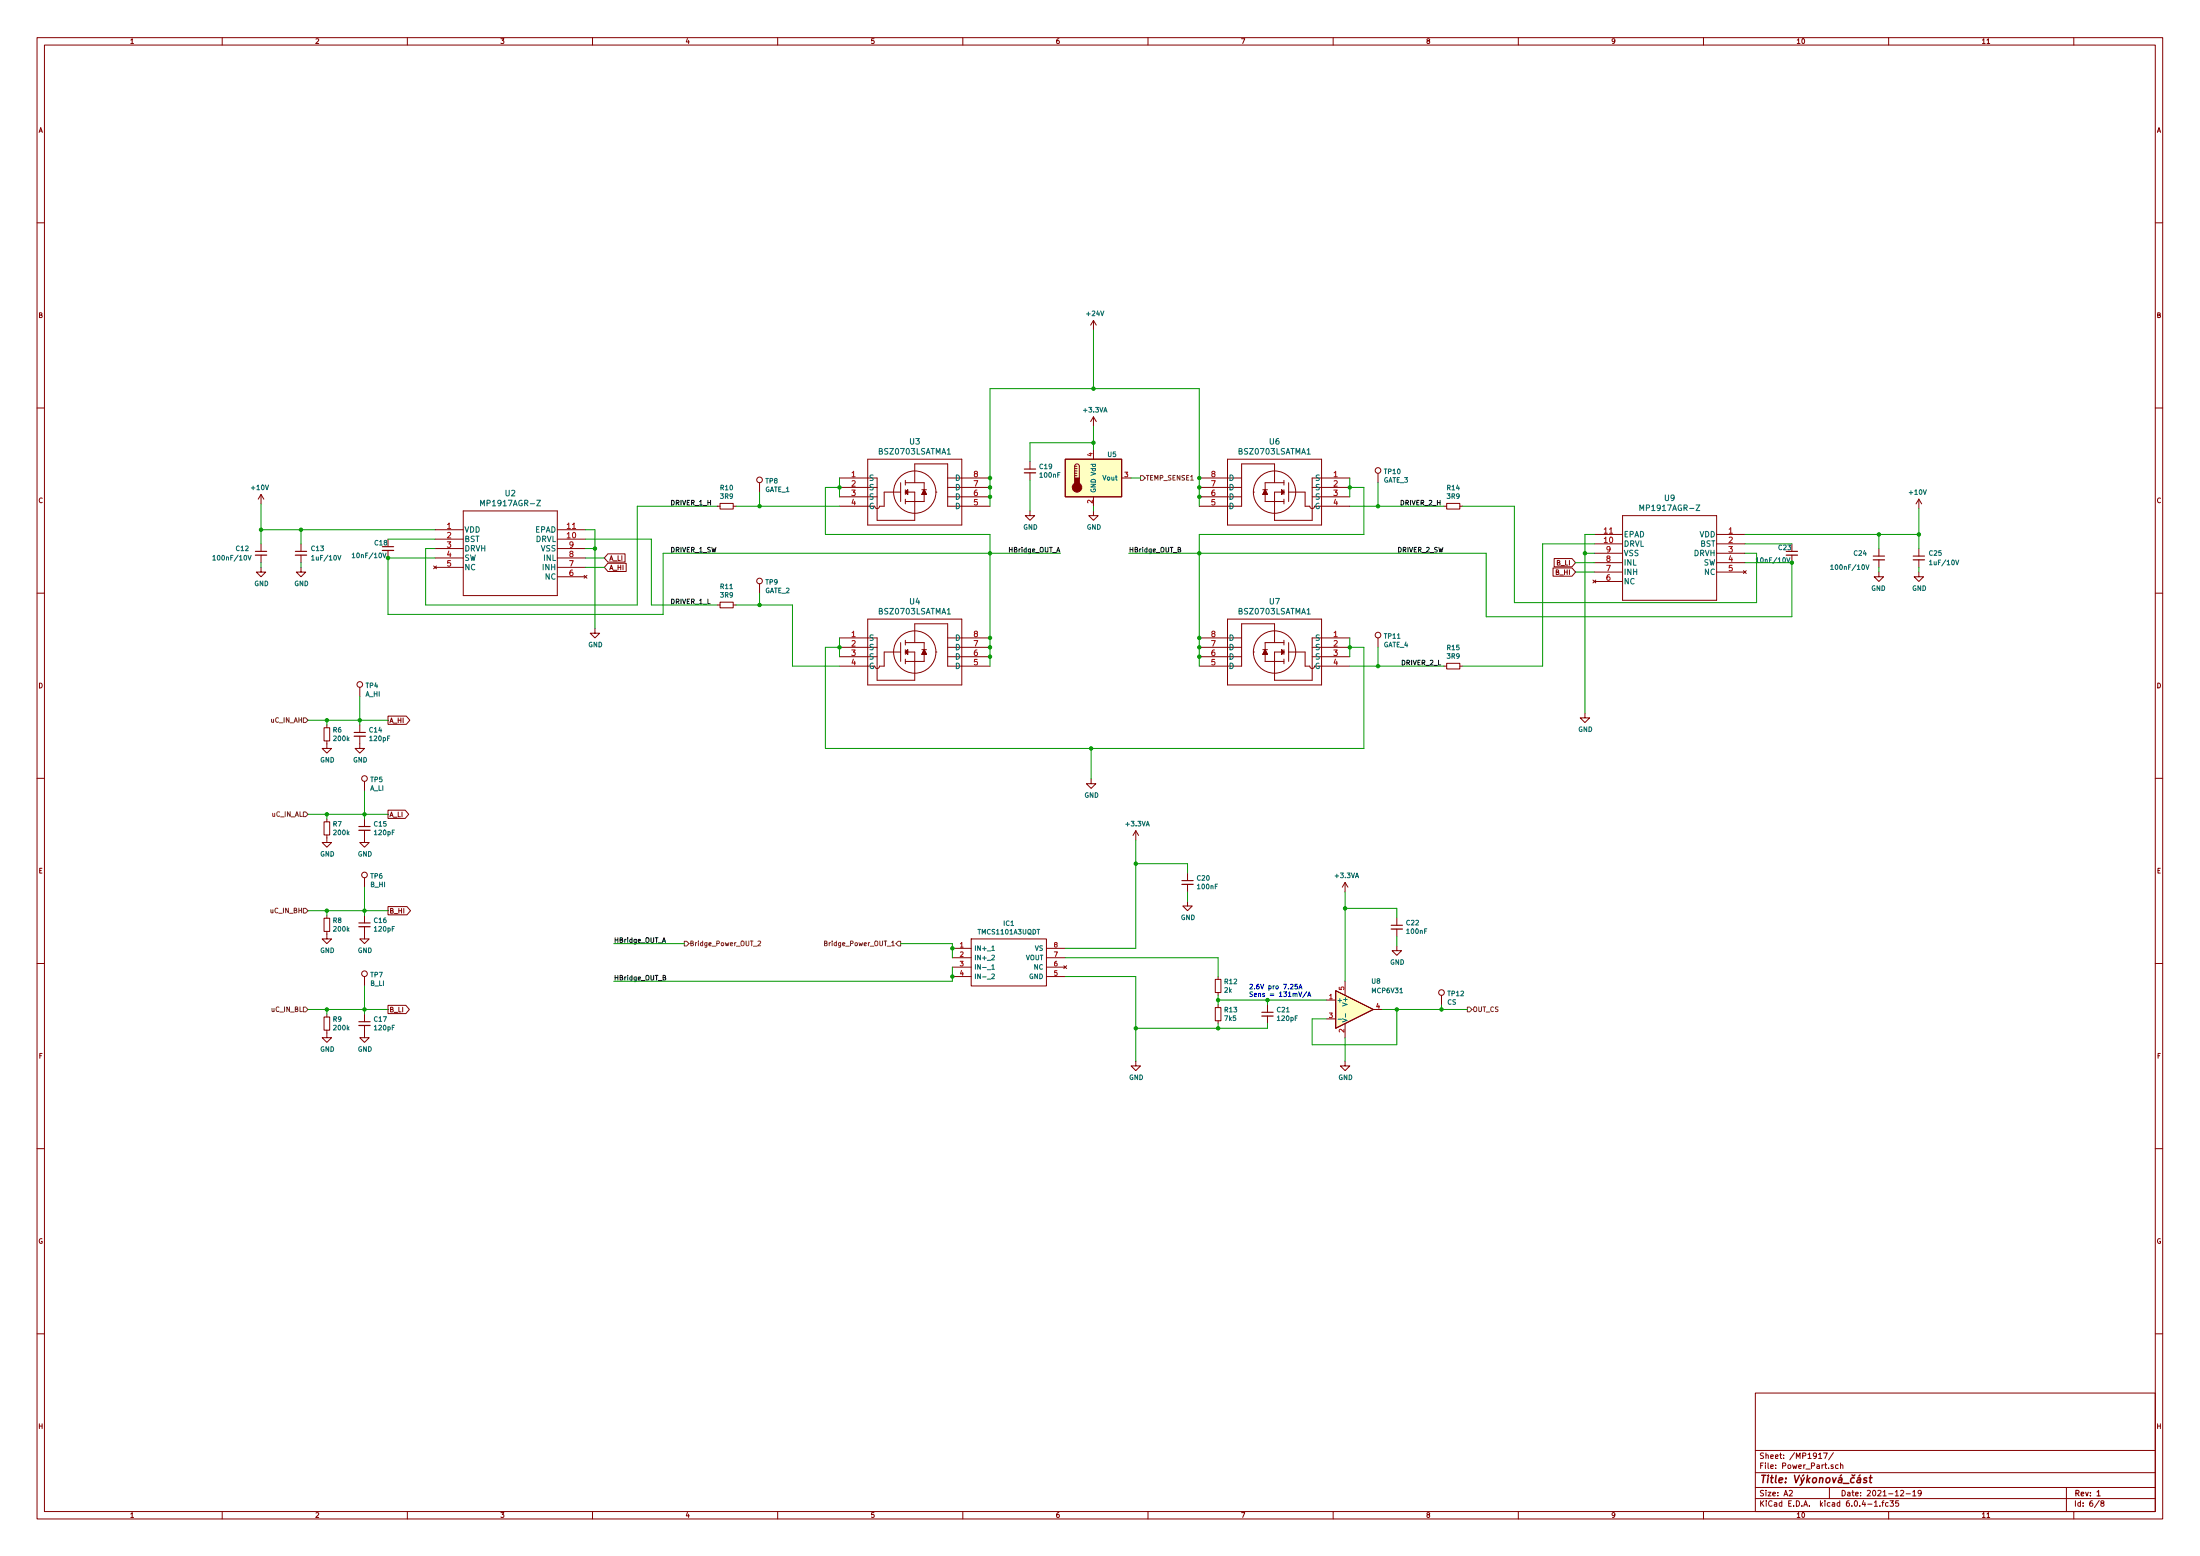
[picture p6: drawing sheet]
<svg xmlns="http://www.w3.org/2000/svg" width="594mm" height="420mm" viewBox="0 0 594 420" stroke-linecap="round" stroke-linejoin="round" font-family="sans-serif">
<g fill="none" stroke="#840000" stroke-width=".27">
<path d="M10 10.2h574v400h-574zM12 12.2h570v396h-570zM60 10.2v2M110 10.2v2M160 10.2v2M210 10.2v2M260 10.2v2M310 10.2v2M360 10.2v2M410 10.2v2M460 10.2v2M510 10.2v2"/>
<path d="M536.6 11.8h.7M560 10.2v2M10 60.2h2M582 60.2h2M295.3 86.5v2.6M295.3 86.5l-.8 1.3M295.3 86.5l.7 1.3M10 110.2h2M295.3 112.6l-.8 1.2M295.3 112.6v2.5M295.3 112.6l.7 1.2M582 110.2h2"/>
<path d="M70.5 133.5l.7 1.3M70.5 133.5v2.6M70.5 133.5l-.8 1.3M125.1 138h25.4v22.8h-25.4zM193.7 136.7h.7M194.4 135.9h3.6v1.6h-3.6zM198 136.7h.8M205.1 130.3v2.6M226.7 129.1h10.2v11.4h10.1v-7.6h-2.5M226.7 134.2h10.2M226.7 131.6h10.2M226.7 136.7h7.6"/>
<path d="M234.3 124h25.4v17.8h-25.4zM243.2 132.9h-4.4v3.8h-1.3l-.2 .4-.4 .2-.5-.2-.2-.4M243.2 130.3v5.1M244.5 129.7v1.3M244.5 132.2v1.3M244.5 134.8v1.3M244.5 132.9l.6-.7v1.3zM244.5 130.3h5.1v5.1h-5.1M247 130.3v-5h8.9v11.4h11.4M248.9 132.2h1.3M249.6 132.2l.6 1.3h-1.3zM252.7 132.9h.1"/>
<path d="M255.9 129.1h11.4M255.9 134.2h11.4M255.9 131.6h11.4M278.1 138v1.2h1.3l-1.3 1.3-1.2-1.3h1.2M278.1 124.6v2.1M278.1 127.7v2M287.7 124h15.2v10.2h-15.2zM290.2 125.9l.1-.4 .4-.2h.4l.3 .4 .1 3.4M290.2 128.4h.6M290.2 127.8h.6M290.2 127.2h.6M290.2 126.5h.6"/>
<path d="M290.2 125.9v3.2M290.2 125.9h.6M295.3 138v1.2h1.2l-1.2 1.3-1.3-1.3h1.3M295.3 121.5v2.5M295.3 134.2v2.5M302.9 129.1h2.5M323.8 129.1h11.5M323.8 134.2h11.5M323.8 131.6h11.5M331.5 124h25.4v17.8h-25.4zM338.5 132.9h.1M341 132.2h1.3"/>
<path d="M341.6 132.2l.7 1.3h-1.3zM344.2 130.3v-5h-8.9v11.4h-11.5M346.1 132.2l.6 .7-.6 .6zM346.7 130.3h-5.1v5.1h5.1M346.7 129.7v1.3M346.7 132.2v1.3M346.7 134.8v1.3M348 132.9h4.4v3.8h1.3l.2 .4 .4 .2 .5-.2 .2-.4M348 130.3v5.1M354.3 134.2h10.2M354.3 131.6h10.2M356.9 136.7h7.6"/>
<path d="M364.5 129.1h-10.2v11.4h-10.1v-7.6h2.5M372.1 127.8v2.5M389.9 136.7h.8M390.7 135.9h3.5v1.6h-3.5zM394.2 136.7h.8M438.1 139.2h25.4v22.9h-25.4zM518.2 134.8l.7 1.3M518.2 134.8v2.5M518.2 134.8l-.8 1.3M70.5 153.2v1.3h1.3l-1.3 1.2-1.3-1.2h1.3M70.5 146.9v2M70.5 149.9v2"/>
<path d="M81.3 153.2v1.3h1.2l-1.2 1.2-1.3-1.2h1.3M81.3 146.9v2M81.3 149.9v2M104.8 148.6v2.1M117.1 152.8l.8 .8M117.5 143h7.6M117.5 145.6h7.6M117.5 148.1h7.6M117.5 150.7h7.6M117.5 153.2h7.6M117.9 152.8l-.8 .8M150.5 143h7.6"/>
<path d="M150.5 145.6h7.6M150.5 148.1h7.6M150.5 150.7h7.6M150.5 153.2h7.6M150.5 155.7h7.6M157.7 155.4l.8 .7M158.5 155.4l-.8 .7M164.1 152.1h5v2.2h-5l-.9-1.1zM164.1 149.6h4.7v2.2h-4.7l-.9-1.1zM205.1 157.6v2.6M419.4 153.4h5.1l.9 1.1-.9 1.1h-5.1zM419.7 150.8h4.8l.9 1.1-.9 1.1h-4.8z"/>
<path d="M430.1 156.6l.8 .8M430.5 144.3h7.6M430.5 146.9h7.6M430.5 149.4h7.6M430.5 151.9h7.6M430.5 154.5h7.6M430.5 157h7.6M430.9 156.6l-.8 .8M463.5 144.3h7.7M463.5 146.9h7.7M463.5 149.4h7.7M463.5 151.9h7.7"/>
<path d="M463.5 154.5h7.7M470.8 154.1l.8 .8M471.6 154.1l-.8 .8M483.9 149.9v2M507.4 154.5v1.2h-1.3l1.3 1.3 1.2-1.3h-1.2M507.4 148.1v2.1M507.4 151.2v2M518.2 154.5v1.2h1.2l-1.2 1.3-1.3-1.3h1.3M518.2 148.1v2.1M518.2 151.2v2M10 160.2h2M160.7 169.7v1.3h1.2l-1.2 1.3-1.3-1.3h1.3"/>
<path d="M193.7 163.4h.7M194.4 162.6h3.6v1.5h-3.6zM198 163.4h.8M226.7 177.3h10.2M226.7 174.8h10.2M226.7 172.3h10.2v11.4h10.1v-7.6h-2.5M226.7 179.9h7.6M234.3 167.2h25.4v17.8h-25.4zM243.2 176.1h-4.4v3.8h-1.3l-.2 .4-.4 .2-.5-.2-.2-.4M243.2 173.5v5.1M244.5 173.5h5.1v5.1h-5.1M244.5 172.9v1.3"/>
<path d="M244.5 175.4v1.3M244.5 178v1.2M244.5 176.1l.6-.7v1.3zM247 173.5v-5.1h8.9v11.5h11.4M248.9 175.4h1.3M249.6 175.4l.6 1.3h-1.3zM252.7 176.1h.1M255.9 177.3h11.4M255.9 174.8h11.4M255.9 172.3h11.4M323.8 177.3h11.5M323.8 174.8h11.5"/>
<path d="M323.8 172.3h11.5M331.5 167.2h25.4v17.8h-25.4zM338.5 176.1h.1M341 175.4h1.3M341.6 175.4l.7 1.3h-1.3zM344.2 173.5v-5.1h-8.9v11.5h-11.5M346.1 175.4l.6 .7-.6 .6zM346.7 173.5h-5.1v5.1h5.1M346.7 172.9v1.3M346.7 175.4v1.3M346.7 178v1.2M348 176.1h4.4v3.8h1.3l.2 .4 .4 .2 .5-.2 .2-.4"/>
<path d="M348 173.5v5.1M354.3 177.3h10.2M354.3 174.8h10.2M356.9 179.9h7.6M364.5 172.3h-10.2v11.4h-10.1v-7.6h2.5M372.1 172.3v2.5M389.9 179.9h.8M390.7 179.1h3.5v1.5h-3.5zM394.2 179.9h.8M582 160.2h2M87.5 196.5h1.5v3.6h-1.5zM88.3 195.7v.8"/>
<path d="M97.2 198.8v3.3h1.2l-1.2 1.3-1.3-1.3h1.3M97.2 185.6v2.5M97.2 195.7v2.1M104.8 193.4h4.9l1 1.1-1 1.1h-4.9zM428 192.6v1.2h1.3l-1.3 1.3-1.3-1.3h1.3M10 210.2h2M88.3 200.1v2h1.2l-1.2 1.3-1.3-1.3h1.3M98.4 211v2.5M104.8 218.8h4.6l1 1.1-1 1.1h-4.6zM294.6 210.4v1.2h1.3l-1.3 1.3-1.2-1.3h1.2M582 210.2h2M87.5 221.9h1.5v3.6h-1.5z"/>
<path d="M88.3 225.5v2h1.2l-1.2 1.3-1.3-1.3h1.3M88.3 221.1v.8M98.4 224.2v3.3h1.3l-1.3 1.3-1.2-1.3h1.2M98.4 221.1v2.1M98.4 237v2.6M306.7 224.3l-.8 1.3M306.7 224.3v2.6M306.7 224.3l.8 1.3M320.7 235.8v2M320.7 238.8v2M363.2 238.3l-.7 1.3M363.2 238.3v2.5"/>
<path d="M363.2 238.3l.8 1.3M87.5 247.9h1.5v3.6h-1.5zM88.3 251.5v2h1.2l-1.2 1.3-1.3-1.3h1.3M88.3 247.2v.7M98.4 250.2v3.3h1.3l-1.3 1.3-1.2-1.3h1.2M98.4 247.2v2M104.8 244.8h5.1l1 1.1-1 1.1h-5.1zM257.2 256.1h5.1M257.2 258.6h5.1M262.3 253.5h20.3v12.7h-20.3zM282.6 256.1h5.1M282.6 258.6h5.1"/>
<path d="M320.7 243.4v1.2h1.2l-1.2 1.3-1.3-1.3h1.3M377.2 255.4v1.3h1.3l-1.3 1.3-1.3-1.3h1.3M377.2 247.8v2.1M377.2 250.9v2M10 260.2h2M87.5 274.6h1.5v3.6h-1.5zM88.3 278.2v2h1.2l-1.2 1.3-1.3-1.3h1.3M88.3 273.9v.7M98.4 276.9v3.3h1.3l-1.3 1.3-1.2-1.3h1.2M98.4 263.7v2.5M98.4 273.9v2M104.8 271.5h4.8l1 1.1-1 1.1h-4.8z"/>
<path d="M257.2 261.2h5.1M257.2 263.7h5.1M282.6 261.2h5.1M282.6 263.7h5.1M287.3 260.8l.7 .7M288 260.8l-.7 .7M328.2 264.5h1.5v3.5h-1.5zM328.2 272.1h1.5v3.5h-1.5zM328.9 263.7v.8M328.9 268v.8M328.9 271.3v.8M328.9 275.6v.8"/>
<path d="M342.3 271.3v2M342.3 274.4v2M358.1 270h2.6M358.1 275.1h2.6M360.7 267.5l10.1 5.1-10.1 5.1zM363.2 265v3.8M363.2 276.4v3.8M370.8 272.6h2.6M389.3 268.8v2.5M582 260.2h2M306.7 286.6v1.2h1.3l-1.3 1.3-1.3-1.3h1.3M363.2 286.6v1.2h1.3l-1.3 1.3-1.3-1.3h1.3"/>
<path d="M10 310.2h2M582 310.2h2M10 360.2h2M474 376.2h108v32h-108zM582 360.2h2M474 397.7h108M474 391.7h108M491.1 392.8l.4-.5v1.5M491.1 393.8h.8M492.4 392.3h1l-.6 1.5M495 395.6l-.3-.1-.3 .3 .1 .2 .5 .1v.4h-.6M495.1 392.3l-1.3 1.9"/>
<path d="M496.4 395.6l-.5-.1-.2 .3 .1 .7h.6M497 395.7l.6-.1 .1 .9M497 395v1.5M60 408.2v2M110 408.2v2M160 408.2v2M210 408.2v2M260 408.2v2M310 408.2v2M360 408.2v2M410 408.2v2M460 408.2v2"/>
<path d="M474 404.7h108M474 401.7h108M483.2 402.6l.5-.2 .3 .5-.9 1h.9M494 401.7v3M506.2 405.7l.4-.5v1.5M506.2 406.7h.8M507.7 406.6v.1M508.2 405.7h.5M508.7 405.2l-.3 .3v1.2M509.9 405.8l-.5-.1-.2 .3 .1 .7h.6M510 408.2v2M510.4 405.2h.9l-.5 .6 .4 .2v.6l-.2 .1-.6-.1"/>
<path d="M512.7 405.2h-.8v.8l.7-.1 .1 .7-.3 .1-.5-.1M513.2 402.6l.6-.2 .3 .5-.9 1h.9M514.7 403.4h1.2M516.5 402.9l.4-.5v1.5M516.5 403.9h.9M518.8 403.1l-.3 .3-.4-.1-.1-.7 .5-.2 .3 .3-.1 .9-.2 .3h-.4M536.6 409.7h.7M558 401.7v6.5M560 408.2v2M566.9 405.2l-1.3 1.9M567.6 405.9l-.3-.3 .1-.2 .6-.1 .1 .4-.8 .5 .3 .5 .6-.2-.3-.6"/>
<circle cx="205.1" cy="129.6" r=".76"/>
<circle cx="247" cy="132.9" r="5.7"/>
<circle cx="344.2" cy="132.9" r="5.7"/>
<circle cx="372.1" cy="127" r=".76"/>
<circle cx="205.1" cy="156.9" r=".76"/>
<circle cx="247" cy="176.1" r="5.7"/>
<circle cx="344.2" cy="176.1" r="5.7"/>
<circle cx="372.1" cy="171.5" r=".76"/>
<circle cx="97.2" cy="184.8" r=".76"/>
<circle cx="98.4" cy="210.2" r=".76"/>
<circle cx="98.4" cy="236.3" r=".76"/>
<circle cx="98.4" cy="262.9" r=".76"/>
<circle cx="389.3" cy="268" r=".76"/>
</g>
<g fill="none" stroke="#840000" stroke-width=".3">
<path d="M276.6 126.7h3.1M69 148.9h3M79.8 148.9h3M103.3 147.6h3M482.3 148.9h3.1M505.8 150.2h3.1M516.6 150.2h3.1M95.6 197.8h3.1M96.9 223.2h3M319.2 237.8h3M96.9 249.2h3M375.7 249.9h3"/>
<path d="M96.9 275.9h3M340.7 273.3h3.1M566.3 402.9l.4-.5v1.5M566.3 403.9h.8"/>
</g>
<g fill="none" stroke="#840000" stroke-width=".4">
<path d="M475.7 398.4h1.2M476.3 398.4l-.3 2M477.4 399l-.1 1.4M477.5 398.4v.2M478.1 399h.8M478.5 398.4l-.2 1.7 .4 .3M479.6 398.4l-.2 1.7 .3 .3M480.4 399.7l1-.2-.1-.4-.5-.1-.3 .3-.1 1h.8M482.3 399.1v.2M484.6 398.4l.4 2 .9-2M486.3 399l.3 1.4M487.1 398.3l-.4 .3"/>
<path d="M487.3 399l-.9 1.8-.4 .2M488.1 398.4l-.3 2M488.1 399.6l.5 .8M488.8 399l-.9 .8M489.6 399.2l.3-.2 .6 .2v.8l-.3 .3-.4 .1-.3-.2zM491.4 399.2l.3-.2 .5 .1-.1 1.3M491.4 399l-.1 1.4M493.2 399.2l.3-.2 .6 .2v.8l-.2 .3-.5 .1-.3-.2zM494.9 399l.3 1.4 .6-1.4M496.6 399.1h.7v1.3M497.3 398.3l-.4 .3M497.4 399.5l-.9 .2-.1 .4 .2 .3 .7-.1"/>
<path d="M500.1 398.3l.4 .3 .4-.3M500.8 399.1l-.6-.1-.4 .4 .1 .9h.7M501.6 399.1h.8l-.1 1.3M502.3 398.3l-.3 .3M502.4 399.5l-.8 .2-.2 .4 .3 .3 .6-.1M504.1 399.1l-.5-.1-.3 .3 .1 .3 .6 .2v.5h-.8M504.8 399h.7M505.1 398.4l-.2 1.7 .5 .3M482.2 400.2l-.1 .2M497.7 400.6h1.6"/>
</g>
<g fill="#840000" stroke="#840000" stroke-width=".27">
<path d="M244.5 176.1l.6-.7v1.3z"/>
<path d="M249.6 175.4l.6 1.3h-1.3z"/>
<path d="M290.2 129.1h1.3v1.9h-1.3z"/>
<path d="M244.5 132.9l.6-.7v1.3z"/>
<path d="M249.6 132.2l.6 1.3h-1.3z"/>
<path d="M346.1 132.2l.6 .7-.6 .6z"/>
<path d="M341.6 132.2l.7 1.3h-1.3z"/>
<path d="M346.1 175.4l.6 .7-.6 .6z"/>
<path d="M341.6 175.4l.7 1.3h-1.3z"/>
<circle cx="290.8" cy="131.6" r="1.27"/>
</g>
<g fill="none" stroke="#006464" stroke-width=".27">
<path d="M129.8 136.6v-1.5l.5 1.1 .5-1.1v1.5M144.9 135.1h1.1l-1.1 1.5h1.1M255.8 122.6h.9M353 122.6h.8M442.8 137.9v-1.6l.5 1.1 .5-1.1v1.6M458 136.3h1l-1 1.6h1M57.5 150.3l.3-.3v1.2M57.5 151.2h.7M67 150l.4 1.2 .4-1.2M84.1 150.3l.4-.3v1.2M84.1 151.2h.8M91.2 150l.4 1.2 .5-1.2"/>
<path d="M95.1 149.7l.4-.4v1.3M95.1 150.6h.7M103.4 149.3l.4 1.3 .4-1.3M474.2 151l.4-.4v1.3M474.2 151.9h.7M482.5 150.6l.4 1.3 .4-1.3M494.4 152.9l.3-.4v1.3M494.4 153.8h.7M503.8 152.5l.5 1.3 .4-1.3M521 151.6l.4-.4v1.3M521 152.5h.7M528.1 151.2l.4 1.3 .4-1.3"/>
<path d="M255.8 165.8h.9M353 165.8h.8M267.8 255.7l.4-.3v1.2M267.8 258l.5-.1 .2 .4-.8 .9h.8M267.8 256.6h.7M267.8 260.8l.4-.3v1.2M267.8 263.1l.5-.1 .2 .4-.8 .9h.8M267.8 261.7h.7M361.3 275.2h1M362.5 275.1l1.3 .4-1.3 .4M363.3 273.7v1"/>
</g>
<g fill="none" stroke="#840000" stroke-width=".33">
<path d="M276.6 127.7h3.1M69 149.9h3M79.8 149.9h3M103.3 148.6h3M482.3 149.9h3.1M505.8 151.2h3.1M516.6 151.2h3.1M95.6 198.8h3.1M96.9 224.2h3M319.2 238.8h3M96.9 250.2h3M375.7 250.9h3"/>
<path d="M96.9 276.9h3M340.7 274.4h3.1"/>
</g>
<g fill="#ffffc2" stroke="#ffffc2" stroke-width=".27">
<path d="M287.7 124h15.2v10.2h-15.2z"/>
<path d="M360.7 267.5l10.1 5.1-10.1 5.1z"/>
</g>
<path d="M308 128.4h.6l.6 .7-.6 .6h-.6zM81.9 193.8h.6l.7 .7-.7 .6h-.6zM81.9 219.2h.6l.7 .7-.7 .6h-.6zM81.9 245.3h.6l.7 .6-.7 .6h-.6zM184.8 254.2h.6l.7 .6-.7 .6h-.6zM204.7 254.2l.5-.1 .2 .4-.8 .9h.8M222.6 254.7h.6l.1-.5-.7-.1v1.3h.5l.3-.4-.3-.3M240.8 255.4h.7M242.6 254.2h.6v1.2h-.6l-.7-.6zM81.9 271.9h.6l.7 .7-.7 .6h-.6zM396.2 271.9h.7l.6 .7-.6 .6h-.7z" fill="none" stroke="#725600" stroke-width=".27"/>
<path d="M318.1 148.4l.6-.1v-.4l-.6-.1v1.3h.5l.2-.4-.3-.3M178.9 254.5l.4-1.3 .4 1.3M179.1 264l.5-.1 .1-.4-.6-.1v1.2h.4l.3-.4-.3-.2" fill="none" stroke="#0f0f0f" stroke-width=".27"/>
<path d="M350.3 265.8h-.6v.6l.6-.1v.6h-.6M350.7 267.8l.4 1.3 .4-1.3M350.7 267l.5-1.2 .4 1.2M350.9 266.7h.6M352.9 267.8l-1.1 1.6M353.1 269.1l.4-1.3 .5 1.3M353.2 268.7h.6" fill="none" stroke="#0000c2" stroke-width=".27"/>
<g fill="none" stroke="#009600" stroke-width=".27">
<path d="M295.3 89.1v15.8M295.3 115.1v6.4M295.3 119.5h-17.2v5.1M70.5 136.1v10.8M193.7 136.7h-21.6v26.7h-57.2v-15.3h2.6M198.8 136.7h27.9M205.1 132.9v3.8M226.7 131.6h-3.8v12.7h44.4v35.6M226.7 129.1v5.1M267.3 136.7v-31.8h56.5v31.8M278.1 129.7v8.3M295.3 136.7v1.3"/>
<path d="M305.4 129.1h2.6M364.5 131.6h3.8v12.7h-44.5v35.6M364.5 129.1v5.1M364.5 136.7h25.4M372.1 130.3v6.4M395 136.7h13.9v26h65.4v-13.3h-3.1M518.2 137.3v10.8M70.5 143h47M70.5 151.9v1.3M81.3 143v3.9M81.3 151.9v1.3M104.8 145.6h12.7"/>
<path d="M158.1 143h2.6v26.7M158.1 145.6h17.8v17.8h17.8M158.1 150.7h5.1M158.1 148.1h2.6M158.1 153.2h5.1M286.4 149.4h-107.3v16.5h-74.3v-15.2h12.7M304.8 149.4h96.5v17.1h82.6v-14.6h-12.7M425.4 151.9h5.1M425.4 154.5h5.1M428 149.4h2.5M430.5 146.9h-13.9v33h-21.6M430.5 144.3h-2.5v48.3"/>
<path d="M471.2 144.3h47M471.2 146.9h12.7M507.4 144.3v3.8M507.4 153.2v1.3M518.2 153.2v1.3M198.8 163.4h15.2v16.5h12.7M205.1 160.2v3.2M226.7 174.8h-3.8v27.3h145.4v-27.3h-3.8M226.7 172.3v5M364.5 179.9h25.4M364.5 172.3v5M372.1 174.8v5.1"/>
<path d="M83.2 194.5h21.6M88.3 194.5v1.2M97.2 188.1v7.6M83.2 219.9h21.6M88.3 219.9v1.2M98.4 213.5v7.6M294.6 202.1v8.3M98.4 239.6v7.6M306.7 233.2h14v2.6M306.7 226.9v29.2h-19M83.2 245.9h21.6M88.3 245.9v1.3"/>
<path d="M165.7 254.8h19.1M243.2 254.8h14v3.8M287.7 258.6h41.2v5.1M320.7 240.8v2.6M363.2 245.3h14v2.5M363.2 240.8v24.2M377.2 252.9v2.5M83.2 272.6h21.6M88.3 272.6v1.3M98.4 266.2v7.7M257.2 261.2v3.8h-91.5M287.7 263.7h19v22.9"/>
<path d="M328.9 268.8v2.5M328.9 276.4v1.3M328.9 270h29.2M342.3 276.4v1.3h-35.6M342.3 270v1.3M373.4 272.6h22.8M377.2 272.6v9.5h-22.9v-7h3.8M389.3 271.3v1.3M363.2 280.2v6.4"/>
</g>
<g fill="#009600" stroke="#009600" stroke-width=".27">
<circle cx="98.4" cy="245.9" r=".46"/>
<circle cx="98.4" cy="219.9" r=".46"/>
<circle cx="104.8" cy="150.7" r=".46"/>
<circle cx="81.3" cy="143" r=".46"/>
<circle cx="97.2" cy="194.5" r=".46"/>
<circle cx="88.3" cy="194.5" r=".46"/>
<circle cx="70.5" cy="143" r=".46"/>
<circle cx="267.3" cy="149.4" r=".46"/>
<circle cx="267.3" cy="172.3" r=".46"/>
<circle cx="205.1" cy="163.4" r=".46"/>
<circle cx="205.1" cy="136.7" r=".46"/>
<circle cx="160.7" cy="148.1" r=".46"/>
<circle cx="226.7" cy="131.6" r=".46"/>
<circle cx="267.3" cy="131.6" r=".46"/>
<circle cx="267.3" cy="129.1" r=".46"/>
<circle cx="267.3" cy="134.2" r=".46"/>
<circle cx="295.3" cy="104.9" r=".46"/>
<circle cx="295.3" cy="119.5" r=".46"/>
<circle cx="226.7" cy="174.8" r=".46"/>
<circle cx="267.3" cy="174.8" r=".46"/>
<circle cx="267.3" cy="177.3" r=".46"/>
<circle cx="257.2" cy="256.1" r=".46"/>
<circle cx="257.2" cy="263.7" r=".46"/>
<circle cx="88.3" cy="219.9" r=".46"/>
<circle cx="88.3" cy="272.6" r=".46"/>
<circle cx="88.3" cy="245.9" r=".46"/>
<circle cx="98.4" cy="272.6" r=".46"/>
<circle cx="328.9" cy="277.7" r=".46"/>
<circle cx="328.9" cy="270" r=".46"/>
<circle cx="342.3" cy="270" r=".46"/>
<circle cx="363.2" cy="245.3" r=".46"/>
<circle cx="306.7" cy="277.7" r=".46"/>
<circle cx="306.7" cy="233.2" r=".46"/>
<circle cx="294.6" cy="202.1" r=".46"/>
<circle cx="377.2" cy="272.6" r=".46"/>
<circle cx="389.3" cy="272.6" r=".46"/>
<circle cx="323.8" cy="149.4" r=".46"/>
<circle cx="323.8" cy="172.3" r=".46"/>
<circle cx="364.5" cy="174.8" r=".46"/>
<circle cx="372.1" cy="179.9" r=".46"/>
<circle cx="507.4" cy="144.3" r=".46"/>
<circle cx="518.2" cy="144.3" r=".46"/>
<circle cx="483.9" cy="151.9" r=".46"/>
<circle cx="364.5" cy="131.6" r=".46"/>
<circle cx="372.1" cy="136.7" r=".46"/>
<circle cx="428" cy="149.4" r=".46"/>
<circle cx="323.8" cy="177.3" r=".46"/>
<circle cx="323.8" cy="174.8" r=".46"/>
<circle cx="323.8" cy="131.6" r=".46"/>
<circle cx="323.8" cy="129.1" r=".46"/>
<circle cx="323.8" cy="134.2" r=".46"/>
</g>
<g font-size="2.1" fill="#006464">
<text x="237.5" y="122.7">BSZ0703LSATMA1</text>
<text x="245.7" y="120">U3</text>
<text x="334.7" y="122.7">BSZ0703LSATMA1</text>
<text x="342.8" y="120">U6</text>
<text x="234.6" y="129.8">S</text>
<text x="258" y="129.8">D</text>
<text x="331.7" y="129.8">D</text>
<text x="355.2" y="129.8">S</text>
<text x="130.5" y="136.7">MP1917AGR-Z</text>
<text x="136.4" y="134">U2</text>
<text x="234.6" y="132.4">S</text>
<text x="234.6" y="134.9">S</text>
<text x="234.6" y="137.4">G</text>
<text x="258" y="137.4">D</text>
<text x="258" y="134.9">D</text>
<text x="258" y="132.4">D</text>
<text x="331.7" y="137.4">D</text>
<text x="331.7" y="134.9">D</text>
<text x="331.7" y="132.4">D</text>
<text x="355" y="137.4">G</text>
<text x="355.2" y="132.4">S</text>
<text x="355.2" y="134.9">S</text>
<text x="443.5" y="137.9">MP1917AGR-Z</text>
<text x="449.5" y="135.2">U9</text>
<text x="125.3" y="143.8">VDD</text>
<text x="144.4" y="143.8">EPAD</text>
<text x="125.3" y="146.3">BST</text>
<text x="125.3" y="148.9">DRVH</text>
<text x="144.6" y="146.3">DRVL</text>
<text x="146.1" y="148.9">VSS</text>
<text x="438.4" y="147.6">DRVL</text>
<text x="438.4" y="145.1">EPAD</text>
<text x="458.9" y="145.1">VDD</text>
<text x="459.1" y="147.6">BST</text>
<text x="125.3" y="151.4">SW</text>
<text x="125.3" y="154">NC</text>
<text x="146.6" y="154">INH</text>
<text x="146.9" y="151.4">INL</text>
<text x="438.4" y="155.2">INH</text>
<text x="438.4" y="152.7">INL</text>
<text x="438.4" y="150.1">VSS</text>
<text x="457.4" y="150.1">DRVH</text>
<text x="459.9" y="152.7">SW</text>
<text x="460.3" y="155.2">NC</text>
<text x="147.2" y="156.5">NC</text>
<text x="438.4" y="157.8">NC</text>
<text x="237.5" y="165.9">BSZ0703LSATMA1</text>
<text x="245.7" y="163.2">U4</text>
<text x="334.7" y="165.9">BSZ0703LSATMA1</text>
<text x="342.8" y="163.2">U7</text>
<text x="234.6" y="173">S</text>
<text x="258" y="173">D</text>
<text x="331.7" y="173">D</text>
<text x="355.2" y="173">S</text>
<text x="234.6" y="175.5">S</text>
<text x="234.6" y="178.1">S</text>
<text x="258" y="178.1">D</text>
<text x="258" y="175.5">D</text>
<text x="331.7" y="178.1">D</text>
<text x="331.7" y="175.5">D</text>
<text x="355.2" y="175.5">S</text>
<text x="355.2" y="178.1">S</text>
<text x="234.6" y="180.6">G</text>
<text x="258" y="180.6">D</text>
<text x="331.7" y="180.6">D</text>
<text x="355" y="180.6">G</text>
</g>
<g font-size="2.1" fill="#a90000">
<text x="229.9" y="128.8">1</text>
<text x="229.9" y="131.4">2</text>
<text x="262.9" y="131.4">7</text>
<text x="262.9" y="128.8">8</text>
<text x="327.1" y="131.4">7</text>
<text x="327.1" y="128.8">8</text>
<text x="360.1" y="128.8">1</text>
<text x="360.1" y="131.4">2</text>
<text x="229.9" y="133.9">3</text>
<text x="229.9" y="136.4">4</text>
<text x="262.9" y="136.4">5</text>
<text x="262.9" y="133.9">6</text>
<text x="327.1" y="136.4">5</text>
<text x="327.1" y="133.9">6</text>
<text x="360.1" y="133.9">3</text>
<text x="360.1" y="136.4">4</text>
<text x="120.7" y="142.8">1</text>
<text x="153.1" y="142.8">11</text>
<text x="120.7" y="145.3">2</text>
<text x="120.7" y="147.9">3</text>
<text x="153.1" y="145.3">10</text>
<text x="153.7" y="147.9">9</text>
<text x="433.2" y="146.6">10</text>
<text x="433.2" y="144.1">11</text>
<text x="433.8" y="149.1">9</text>
<text x="466.8" y="144.1">1</text>
<text x="466.8" y="146.6">2</text>
<text x="466.8" y="149.1">3</text>
<text x="120.7" y="150.4">4</text>
<text x="120.7" y="153">5</text>
<text x="153.7" y="155.5">6</text>
<text x="153.7" y="153">7</text>
<text x="153.7" y="150.4">8</text>
<text x="433.8" y="154.2">7</text>
<text x="433.8" y="151.7">8</text>
<text x="466.8" y="151.7">4</text>
<text x="466.8" y="154.2">5</text>
<text x="433.8" y="156.8">6</text>
<text x="229.9" y="172">1</text>
<text x="262.9" y="172">8</text>
<text x="327.1" y="172">8</text>
<text x="360.1" y="172">1</text>
<text x="229.9" y="174.5">2</text>
<text x="229.9" y="177.1">3</text>
<text x="229.9" y="179.6">4</text>
<text x="262.9" y="179.6">5</text>
<text x="262.9" y="177.1">6</text>
<text x="262.9" y="174.5">7</text>
<text x="327.1" y="179.6">5</text>
<text x="327.1" y="177.1">6</text>
<text x="327.1" y="174.5">7</text>
<text x="360.1" y="174.5">2</text>
<text x="360.1" y="177.1">3</text>
<text x="360.1" y="179.6">4</text>
</g>
<g font-size="2.1" fill="#840000">
<text x="475" y="393.9">Sheet: /MP1917/</text>
<text x="475" y="396.6">File: Power_Part.sch</text>
<text x="475" y="406.8">KiCad E.D.A. kicad 6.0.4-1.fc35</text>
<text x="475" y="404">Size: A2</text>
<text x="497" y="404">Date: 2021-12-19</text>
<text x="560" y="404">Rev: 1</text>
<text x="560" y="406.8">Id: 6/8</text>
</g>
<g font-size="1.8" fill="#840000">
<text x="35" y="11.8">1</text>
<text x="85" y="11.8">2</text>
<text x="135" y="11.8">3</text>
<text x="185" y="11.8">4</text>
<text x="235" y="11.8">5</text>
<text x="285" y="11.8">6</text>
<text x="335" y="11.8">7</text>
<text x="385" y="11.8">8</text>
<text x="435" y="11.8">9</text>
<text x="485" y="11.8">10</text>
<text x="535" y="11.8">11</text>
<text x="10.3" y="35.8">A</text>
<text x="582.4" y="35.8">A</text>
<text x="10.3" y="85.8">B</text>
<text x="582.4" y="85.8">B</text>
<text x="10.3" y="135.8">C</text>
<text x="582.4" y="135.8">C</text>
<text x="164.5" y="153.9">A_HI</text>
<text x="164.5" y="151.4">A_LI</text>
<text x="420.2" y="155.2">B_HI</text>
<text x="420.3" y="152.7">B_LI</text>
<text x="10.3" y="185.8">D</text>
<text x="582.4" y="185.8">D</text>
<text x="105.1" y="195.2">A_HI</text>
<text x="105.1" y="220.6">A_LI</text>
<text x="10.4" y="235.8">E</text>
<text x="582.4" y="235.8">E</text>
<text x="105.1" y="246.6">B_HI</text>
<text x="105.1" y="273.3">B_LI</text>
<text x="10.4" y="285.8">F</text>
<text x="582.5" y="285.8">F</text>
<text x="10.3" y="335.8">G</text>
<text x="582.3" y="335.8">G</text>
<text x="10.3" y="385.8">H</text>
<text x="582.4" y="385.8">H</text>
<text x="35" y="409.8">1</text>
<text x="85" y="409.8">2</text>
<text x="135" y="409.8">3</text>
<text x="185" y="409.8">4</text>
<text x="235" y="409.8">5</text>
<text x="285" y="409.8">6</text>
<text x="335" y="409.8">7</text>
<text x="385" y="409.8">8</text>
<text x="435" y="409.8">9</text>
<text x="485" y="409.8">10</text>
<text x="535" y="409.8">11</text>
</g>
<g font-size="1.8" fill="#006464">
<text x="293.6" y="85.3">+24V</text>
<text x="292.7" y="111.3">+3.3VA</text>
<text x="299.1" y="123.4">U5</text>
<text x="206.8" y="130.5">TP8</text>
<text x="280.8" y="126.6">C19</text>
<text x="280.9" y="128.9">100nF</text>
<text x="297.9" y="129.7">Vout</text>
<text x="373.5" y="130.3">GATE_3</text>
<text x="373.9" y="128">TP10</text>
<text x="68" y="132.3">+10V</text>
<text x="194.6" y="132.4">R10</text>
<text x="194.6" y="134.7">3R9</text>
<text x="206.5" y="132.8">GATE_1</text>
<text x="295.9" y="133.1" transform="rotate(-90 295.9 133.1)">GND Vdd</text>
<text x="390.8" y="132.4">R14</text>
<text x="390.8" y="134.7">3R9</text>
<text x="515.7" y="133.6">+10V</text>
<text x="276.3" y="143">GND</text>
<text x="293.4" y="143">GND</text>
<text x="63.8" y="148.8">C12</text>
<text x="84.1" y="148.8">C13</text>
<text x="101.2" y="147.2">C18</text>
<text x="480.3" y="148.5">C23</text>
<text x="58.2" y="151.3">100nF/10V</text>
<text x="84.7" y="151.3">1uF/10V</text>
<text x="96" y="150.7">10nF/10V</text>
<text x="475.1" y="151.9">10nF/10V</text>
<text x="495.1" y="153.8">100nF/10V</text>
<text x="500.7" y="150">C24</text>
<text x="521" y="150">C25</text>
<text x="521.5" y="152.6">1uF/10V</text>
<text x="68.6" y="158.2">GND</text>
<text x="79.4" y="158.2">GND</text>
<text x="194.6" y="159">R11</text>
<text x="194.6" y="161.3">3R9</text>
<text x="206.5" y="160.1">GATE_2</text>
<text x="206.8" y="157.8">TP9</text>
<text x="505.3" y="159.5">GND</text>
<text x="516.3" y="159.5">GND</text>
<text x="373.9" y="172.4">TP11</text>
<text x="158.8" y="174.7">GND</text>
<text x="373.5" y="174.7">GATE_4</text>
<text x="390.8" y="175.5">R15</text>
<text x="390.8" y="177.8">3R9</text>
<text x="98.8" y="185.8">TP4</text>
<text x="98.7" y="188.1">A_HI</text>
<text x="90" y="197.8">R6</text>
<text x="99.8" y="197.8">C14</text>
<text x="426.2" y="197.6">GND</text>
<text x="90.2" y="200.1">200k</text>
<text x="99.9" y="200.1">120pF</text>
<text x="86.4" y="205.9">GND</text>
<text x="95.3" y="205.9">GND</text>
<text x="99.9" y="213.5">A_LI</text>
<text x="100.1" y="211.2">TP5</text>
<text x="292.8" y="215.4">GND</text>
<text x="90" y="223.2">R7</text>
<text x="90.2" y="225.5">200k</text>
<text x="101.1" y="223.2">C15</text>
<text x="101.2" y="225.5">120pF</text>
<text x="304.1" y="223.1">+3.3VA</text>
<text x="86.4" y="231.3">GND</text>
<text x="96.6" y="231.3">GND</text>
<text x="100" y="239.5">B_HI</text>
<text x="100.1" y="237.2">TP6</text>
<text x="323.3" y="237.8">C20</text>
<text x="360.6" y="237.1">+3.3VA</text>
<text x="323.5" y="240.1">100nF</text>
<text x="90" y="249.2">R8</text>
<text x="90.2" y="251.5">200k</text>
<text x="101.1" y="249.2">C16</text>
<text x="101.2" y="251.5">120pF</text>
<text x="271" y="250">IC1</text>
<text x="318.8" y="248.4">GND</text>
<text x="379.8" y="249.8">C22</text>
<text x="86.4" y="257.3">GND</text>
<text x="96.6" y="257.3">GND</text>
<text x="263" y="256.7">IN+_1</text>
<text x="264.3" y="252.3">TMCS1101A3UQDT</text>
<text x="279.5" y="256.7">VS</text>
<text x="380" y="252.1">100nF</text>
<text x="100.1" y="263.9">TP7</text>
<text x="263" y="259.2">IN+_2</text>
<text x="263" y="261.8">IN-_1</text>
<text x="276.9" y="259.2">VOUT</text>
<text x="279.3" y="261.8">NC</text>
<text x="375.4" y="260.5">GND</text>
<text x="100" y="266.2">B_LI</text>
<text x="263" y="264.3">IN-_2</text>
<text x="277.9" y="264.3">GND</text>
<text x="330.6" y="268">2k</text>
<text x="330.7" y="265.7">R12</text>
<text x="370.4" y="265.6">U8</text>
<text x="370.6" y="268.1">MCP6V31</text>
<text x="391" y="269">TP12</text>
<text x="90" y="275.9">R9</text>
<text x="101.1" y="275.9">C17</text>
<text x="330.7" y="273.3">R13</text>
<text x="330.8" y="275.6">7k5</text>
<text x="344.9" y="273.3">C21</text>
<text x="345.1" y="275.6">120pF</text>
<text x="360.9" y="270.7">+</text>
<text x="363.9" y="271.2" transform="rotate(-90 363.9 271.2)">V+</text>
<text x="390.8" y="271.3">CS</text>
<text x="90.2" y="278.2">200k</text>
<text x="101.2" y="278.2">120pF</text>
<text x="86.4" y="284">GND</text>
<text x="96.6" y="284">GND</text>
<text x="304.9" y="291.6">GND</text>
<text x="361.4" y="291.6">GND</text>
</g>
<g font-size="1.8" fill="#a90000">
<text x="295" y="123.2" transform="rotate(-90 295 123.2)">4</text>
<text x="303.7" y="128.8">3</text>
<text x="295" y="135.9" transform="rotate(-90 295 135.9)">2</text>
<text x="259.2" y="255.8">1</text>
<text x="284.6" y="255.8">8</text>
<text x="259.2" y="258.4">2</text>
<text x="259.2" y="260.9">3</text>
<text x="259.2" y="263.4">4</text>
<text x="284.6" y="263.4">5</text>
<text x="284.6" y="260.9">6</text>
<text x="284.6" y="258.4">7</text>
<text x="358.9" y="269.8">1</text>
<text x="363" y="267.4" transform="rotate(-90 363 267.4)">5</text>
<text x="358.9" y="274.9">3</text>
<text x="371.6" y="272.3">4</text>
<text x="363" y="278.8" transform="rotate(-90 363 278.8)">2</text>
</g>
<g font-size="1.8" fill="#725600">
<text x="309.3" y="129.7">TEMP_SENSE1</text>
<text x="73.2" y="195.1">uC_IN_AH</text>
<text x="73.4" y="220.5">uC_IN_AL</text>
<text x="73.2" y="246.5">uC_IN_BH</text>
<text x="186.2" y="255.4">Bridge_Power_OUT_2</text>
<text x="223.3" y="255.4">Bridge_Power_OUT_1</text>
<text x="73.4" y="273.2">uC_IN_BL</text>
<text x="397.6" y="273.2">OUT_CS</text>
</g>
<g font-size="1.8" fill="#0f0f0f">
<text x="181" y="136.4">DRIVER_1_H</text>
<text x="378.3" y="136.4">DRIVER_2_H</text>
<text x="181" y="149.1">DRIVER_1_SW</text>
<text x="272.5" y="149.1">HBridge_OUT_A</text>
<text x="304.8" y="149.1">HBridge_OUT_B</text>
<text x="377.4" y="149.1">DRIVER_2_SW</text>
<text x="181" y="163.1">DRIVER_1_L</text>
<text x="378.5" y="179.6">DRIVER_2_L</text>
<text x="165.7" y="254.5">HBridge_OUT_A</text>
<text x="165.7" y="264.7">HBridge_OUT_B</text>
</g>
<g font-size="1.8" fill="#0000c2">
<text x="337.2" y="267.1">2.6V pro 7.25A</text>
<text x="337.2" y="269.1">Sens = 131mV/A</text>
</g>
</svg>
